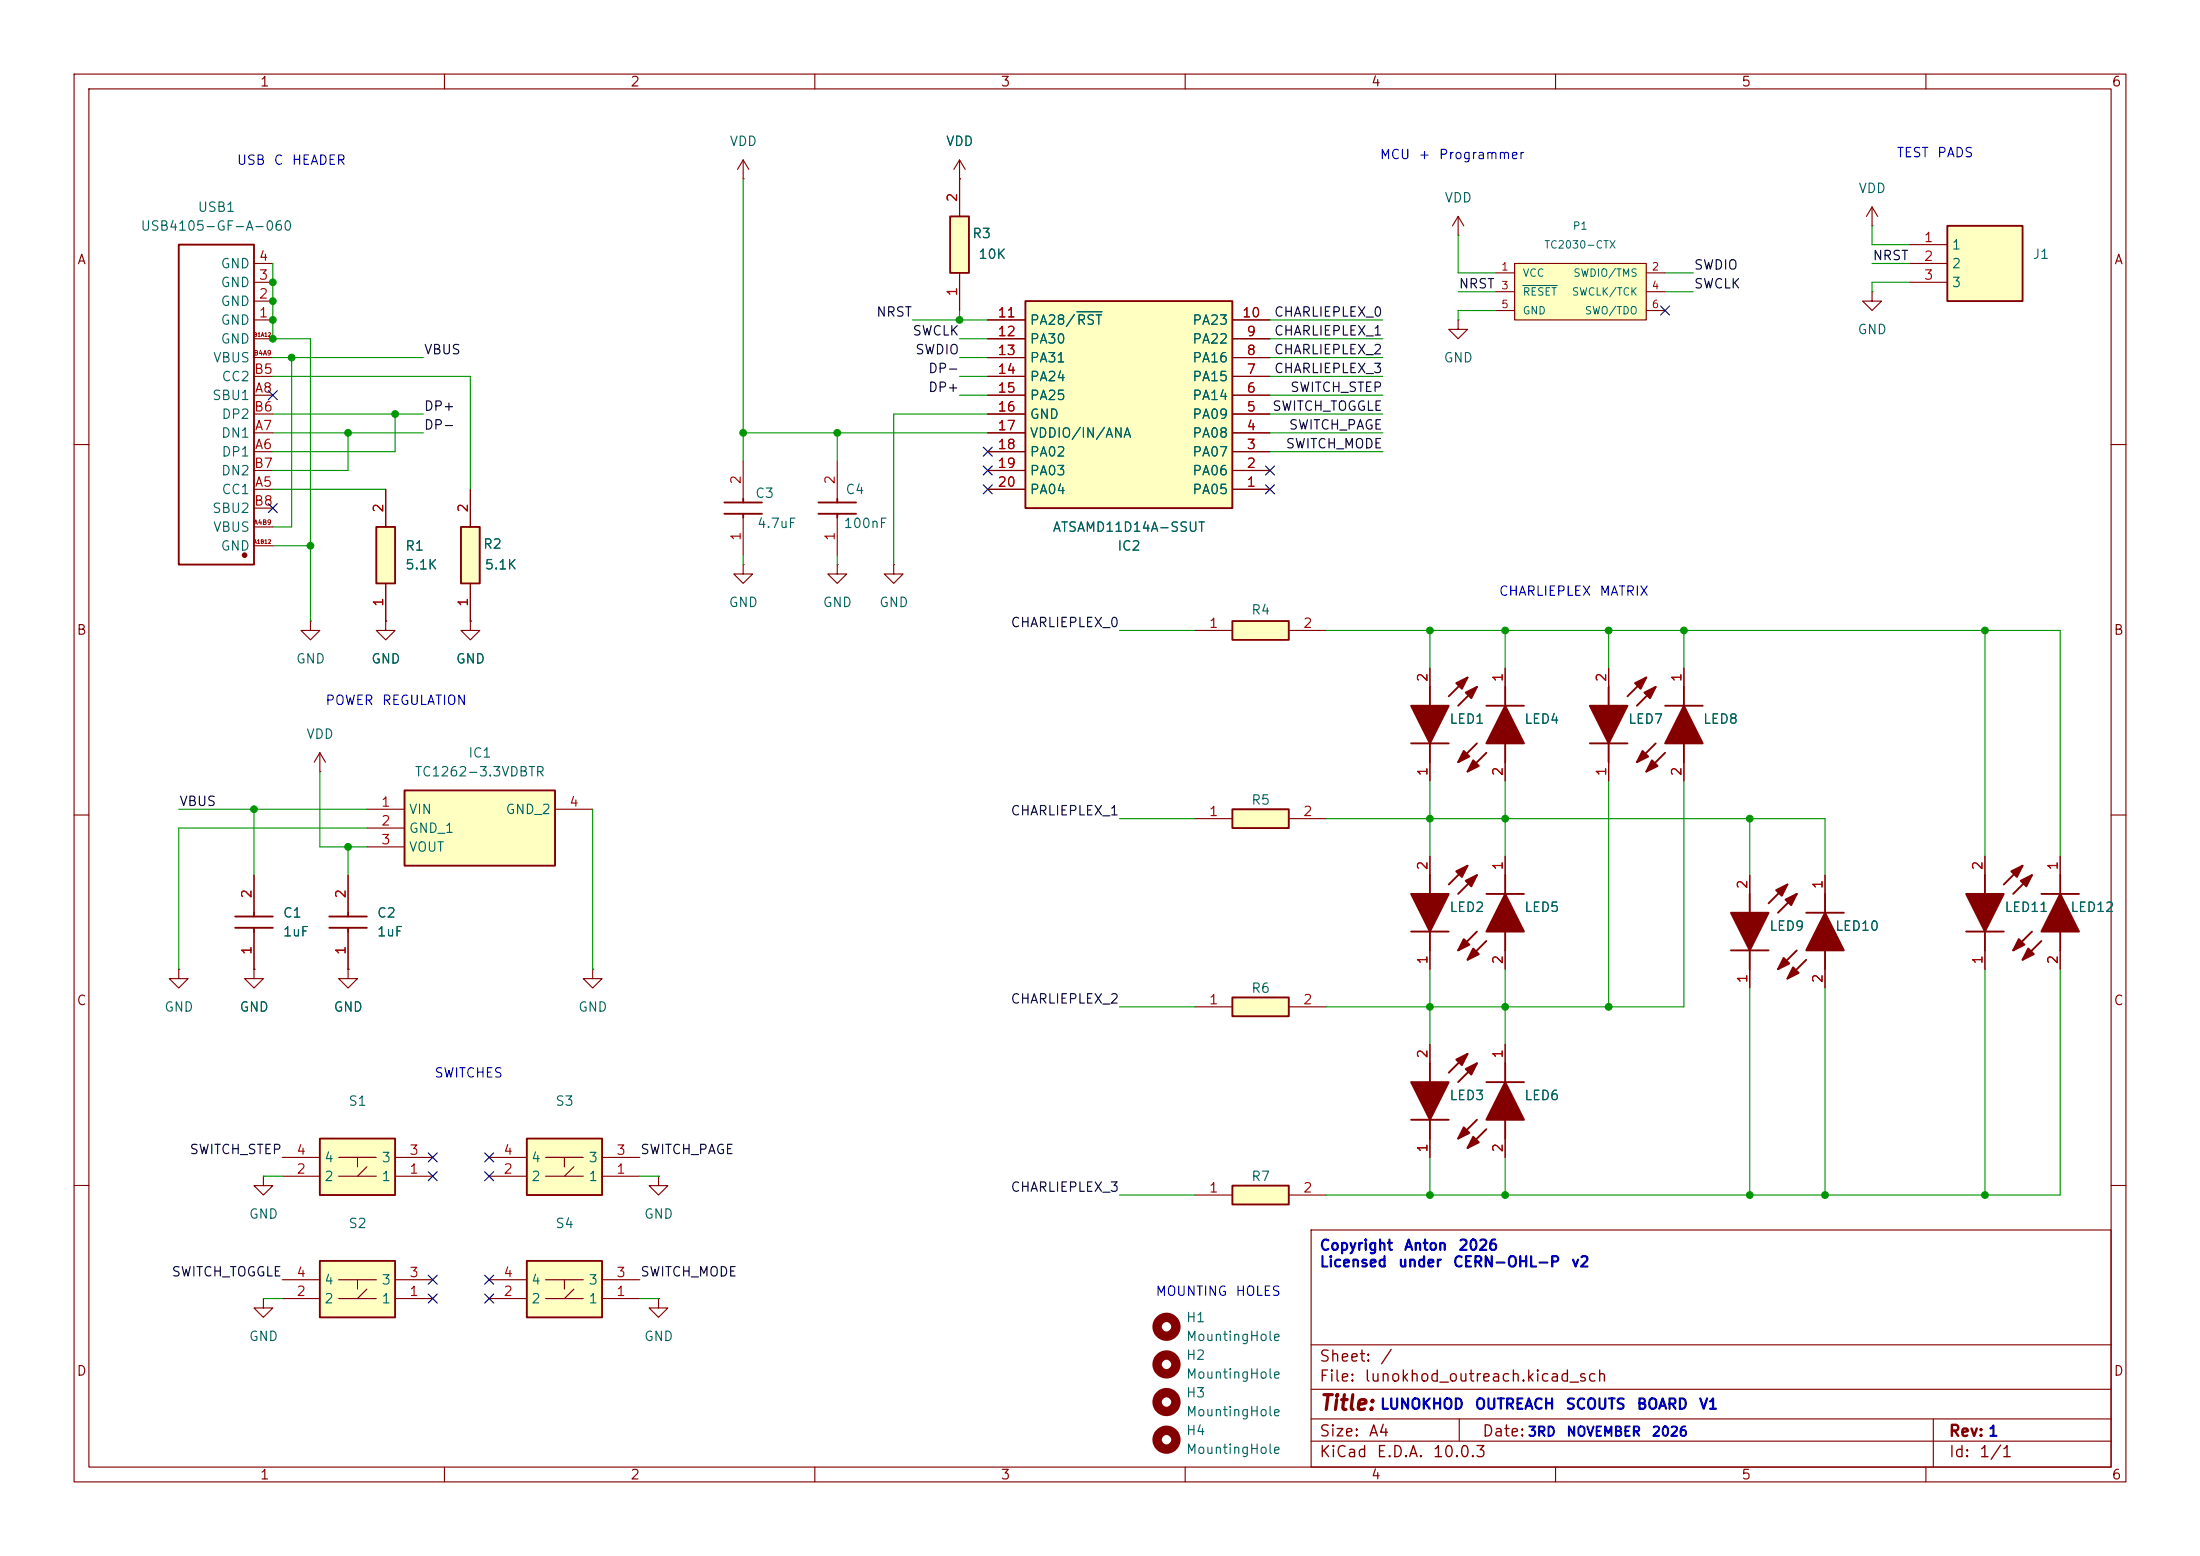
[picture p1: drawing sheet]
<svg xmlns="http://www.w3.org/2000/svg" width="297mm" height="210mm" viewBox="0 0 297 210" stroke-linecap="round" stroke-linejoin="round" font-family="sans-serif">
<g fill="none" stroke="#840000" stroke-width=".15">
<path d="M10 10h277v190h-277zM12 12h273v186h-273zM60 10v2M110 10v2M160 10v2M210 10v2M260 10v2M10 60h2M285 60h2M10 110h2M268 115.6v2.5M278.1 115.6v2.5"/>
<path d="M285 110h2M268 128.3v2.5M278.1 128.3v2.5M35.6 158.8v1.2h1.2l-1.2 1.3-1.3-1.3h1.3M35.6 158.8h.1M10 160h2M35.6 175.3v1.2h1.2l-1.2 1.3-1.3-1.3h1.3M35.6 175.3h.1M177 166h108v32h-108zM285 160h2M60 198v2M110 198v2"/>
<path d="M160 198v2M177 194.5h108M177 191.5h108M177 187.5h108M177 181.5h108M197 191.5v3M210 198v2M260 198v2M261 191.5v6.5"/>
</g>
<g fill="#840000" stroke="#840000" stroke-width=".25">
<path d="M273.8 128l.8 .8-1.6 .7z"/>
<path d="M272.5 126.7l.8 .8-1.5 .8z"/>
<path d="M278.1 120.7l2.6 5h-5.1z"/>
<path d="M271.5 117.6l1.5-.8-.7 1.6z"/>
<path d="M272.8 118.9l1.5-.8-.7 1.5z"/>
<path d="M265.4 120.7h5.1l-2.5 5z"/>
</g>
<path d="M268 118.1v2.6M273 116.8l-2.5 2.6M274.3 118.1l-2.5 2.6M278.1 118.1v2.6M265.4 125.7h5.1M268 125.7v2.6M274.3 125.7l-2.5 2.6M275.6 127l-2.6 2.5M275.6 120.7h5.1M278.1 125.7v2.6" fill="none" stroke="#840000" stroke-width=".25"/>
<path d="M262.9 30.5h10.1v10.1h-10.1z" fill="#ffffc2"/>
<path d="M262.9 30.5h10.1v10.1h-10.1z" fill="none" stroke="#840000" stroke-width=".25"/>
<path d="M252.7 30.5h.1M252.7 27.9l-.7 1.3M252.7 27.9l.8 1.3M252.7 27.9v2.6M257.8 33h5.1M257.8 35.6h5.1M257.8 38.1h5.1" fill="none" stroke="#840000" stroke-width=".15"/>
<path d="M43.2 153.7h10.1v7.6h-10.1z" fill="#ffffc2"/>
<g fill="none" stroke="#840000" stroke-width=".15">
<path d="M34.3 38.1h2.5M34.3 35.6h2.5M252.7 39.4v1.2h1.3l-1.3 1.3-1.2-1.3h1.2M252.7 39.4h.1M34.3 43.2h2.5M34.3 40.6h2.5M34.3 58.4h2.5M34.3 53.3h2.5M34.3 45.7h2.5M34.3 48.3h2.5M34.3 50.8h2.5M34.3 55.9h2.5"/>
<path d="M34.3 73.7h2.5M34.3 71.1h2.5M34.3 66h2.5M34.3 61h2.5M34.3 63.5h2.5M34.3 68.6h2.5M34.3 118.1v5.1M47 118.1v5.1M236.2 118.1v2.6M24.1 130.8v1.3h1.3l-1.3 1.3-1.2-1.3h1.2M24.1 130.8h.1M34.3 125.7v5.1"/>
<path d="M47 125.7v5.1M236.2 130.8v2.6M38.1 156.2h5.1M38.1 158.8h5.1M45.7 156.2h5.1M45.7 158.8h5.1M48.3 156.2v1.3M49.5 157.5l-1.2 1.3M53.3 156.2h5.1M53.3 158.8h5.1M193 141v2.5M193 153.7v2.5"/>
<path d="M203.2 141v2.5M203.2 153.7v2.5"/>
</g>
<g fill="none" stroke="#840000" stroke-width=".25">
<path d="M24.1 33h10.2v43.2h-10.2zM241.3 119.4l-2.5 2.5M31.7 125.2h5.1M31.7 123.7h5.1M34.3 123.2v.5M34.3 125.2v.5M44.4 125.2h5.1M44.4 123.7h5.1M47 123.2v.5M47 125.2v.5M233.7 128.3h5.1M236.2 120.7v2.5"/>
<path d="M236.2 128.3v2.5M242.6 120.7l-2.6 2.5M43.2 153.7h10.1v7.6h-10.1zM190.5 151.1h5.1M193 143.5v2.6M193 151.1v2.6M198.1 142.2l-2.5 2.6M199.4 151.1l-2.6 2.6M199.4 143.5l-2.6 2.6M200.7 152.4l-2.6 2.5M200.7 146.1h5M203.2 143.5v2.6"/>
<path d="M203.2 151.1v2.6"/>
</g>
<g fill="#840000" stroke="#840000" stroke-width=".25">
<path d="M239.8 120.1l1.5-.7-.8 1.5z"/>
<path d="M241 121.4l1.6-.7-.8 1.5z"/>
<path d="M233.7 123.2h5.1l-2.6 5.1z"/>
<path d="M198.9 153.4l.7 .8-1.5 .7z"/>
<path d="M197.6 152.1l.8 .8-1.6 .8z"/>
<path d="M203.2 146.1l2.5 5h-5z"/>
<path d="M196.6 143l1.5-.8-.7 1.6z"/>
<path d="M197.9 144.3l1.5-.8-.8 1.5z"/>
<path d="M190.5 146.1h5.1l-2.6 5z"/>
<circle cx="33" cy="74.9" r=".25"/>
</g>
<g fill="none" stroke="#840000" stroke-width="1.3">
<circle cx="157.5" cy="189.2" r="1.27"/>
<circle cx="157.5" cy="194.3" r="1.27"/>
</g>
<path d="M204.5 35.6h17.7v7.6h-17.7z" fill="#ffffc2"/>
<path d="M201.9 36.8h2.6M201.9 39.4h2.6M204.5 35.6h17.7v7.6h-17.7zM222.2 36.8h2.6M222.2 39.4h2.6M201.9 41.9h2.6M222.2 41.9h2.6" fill="none" stroke="#840000" stroke-width=".15"/>
<path d="M205.6 38.5h4.6" fill="none" stroke="#006464" stroke-width=".15"/>
<path d="M166.4 134.6h7.6v2.6h-7.6z" fill="#ffffc2"/>
<path d="M193 92.7v2.6M198.1 91.4l-2.5 2.6M199.4 92.7l-2.6 2.6M200.7 95.3h5M203.2 92.7v2.6M190.5 100.3h5.1M193 100.3v2.6M199.4 100.3l-2.6 2.6M200.7 101.6l-2.6 2.5M203.2 100.3v2.6M166.4 134.6h7.6v2.6h-7.6z" fill="none" stroke="#840000" stroke-width=".25"/>
<g fill="none" stroke="#840000" stroke-width=".15">
<path d="M193 90.2v2.5M203.2 90.2v2.5M43.2 104.1h.1M43.2 101.6l-.8 1.3M43.2 101.6l.7 1.3M43.2 101.6v2.5M193 102.9v2.5M203.2 102.9v2.5M34.3 130.8v1.3h1.3l-1.3 1.3-1.3-1.3h1.3M34.3 130.8h.1M47 130.8v1.3h1.3l-1.3 1.3-1.3-1.3h1.3M47 130.8h.1"/>
<path d="M161.3 135.9h5.1M174 135.9h5.1"/>
</g>
<g fill="none" stroke="#840000" stroke-width="1.3">
<circle cx="157.5" cy="179.1" r="1.27"/>
<circle cx="157.5" cy="184.1" r="1.27"/>
</g>
<g fill="#840000" stroke="#840000" stroke-width=".25">
<path d="M198.9 102.6l.7 .8-1.5 .7z"/>
<path d="M197.6 101.3l.8 .8-1.6 .8z"/>
<path d="M203.2 95.3l2.5 5h-5z"/>
<path d="M196.6 92.2l1.5-.8-.7 1.6z"/>
<path d="M197.9 93.5l1.5-.8-.8 1.5z"/>
<path d="M190.5 95.3h5.1l-2.6 5z"/>
</g>
<path d="M166.4 160h7.6v2.6h-7.6z" fill="#ffffc2"/>
<path d="M203.2 118.1v2.6M199.4 125.7l-2.6 2.6M200.7 127l-2.6 2.5M200.7 120.7h5M203.2 125.7v2.6M166.4 160h7.6v2.6h-7.6z" fill="none" stroke="#840000" stroke-width=".25"/>
<path d="M100.3 24.1h.1M100.3 21.6l-.7 1.3M100.3 21.6l.8 1.3M100.3 21.6v2.5M52.1 83.8v1.3h1.2l-1.2 1.3-1.3-1.3h1.3M52.1 83.8h.1M203.2 115.6v2.5M203.2 128.3v2.5M161.3 161.3h5.1M174 161.3h5.1" fill="none" stroke="#840000" stroke-width=".15"/>
<g fill="#840000" stroke="#840000" stroke-width=".25">
<path d="M198.9 128l.7 .8-1.5 .7z"/>
<path d="M197.6 126.7l.8 .8-1.6 .8z"/>
<path d="M203.2 120.7l2.5 5h-5z"/>
</g>
<path d="M62.2 71.1h2.6v7.6h-2.6z" fill="#ffffc2"/>
<path d="M62.2 71.1h2.6v7.6h-2.6z" fill="none" stroke="#840000" stroke-width=".25"/>
<path d="M63.5 66v5.1M63.5 78.7v5.1M41.9 83.8v1.3h1.3l-1.3 1.3-1.3-1.3h1.3M41.9 83.8h.1M63.5 83.8v1.3h1.3l-1.3 1.3-1.3-1.3h1.3M63.5 83.8h.1" fill="none" stroke="#840000" stroke-width=".15"/>
<path d="M50.8 71.1h2.5v7.6h-2.5z" fill="#ffffc2"/>
<path d="M50.8 71.1h2.5v7.6h-2.5zM193 118.1v2.6M198.1 116.8l-2.5 2.6M199.4 118.1l-2.6 2.6M190.5 125.7h5.1M193 125.7v2.6" fill="none" stroke="#840000" stroke-width=".25"/>
<path d="M52.1 66v5.1M52.1 78.7v5.1M193 115.6v2.5M193 128.3v2.5" fill="none" stroke="#840000" stroke-width=".15"/>
<g fill="#840000" stroke="#840000" stroke-width=".25">
<path d="M196.6 117.6l1.5-.8-.7 1.6z"/>
<path d="M197.9 118.9l1.5-.8-.8 1.5z"/>
<path d="M190.5 120.7h5.1l-2.6 5z"/>
</g>
<path d="M166.4 109.2h7.6v2.6h-7.6z" fill="#ffffc2"/>
<path d="M166.4 109.2h7.6v2.6h-7.6z" fill="none" stroke="#840000" stroke-width=".25"/>
<path d="M161.3 110.5h5.1M174 110.5h5.1" fill="none" stroke="#840000" stroke-width=".15"/>
<path d="M71.1 153.7h10.2v7.6h-10.2z" fill="#ffffc2"/>
<path d="M66 156.2h5.1M66 158.8h5.1M73.7 156.2h5M73.7 158.8h5M76.2 156.2v1.3M77.5 157.5l-1.3 1.3M81.3 156.2h5.1M81.3 158.8h5.1" fill="none" stroke="#840000" stroke-width=".15"/>
<path d="M71.1 153.7h10.2v7.6h-10.2z" fill="none" stroke="#840000" stroke-width=".25"/>
<path d="M54.6 106.7h20.3v10.1h-20.3z" fill="#ffffc2"/>
<path d="M217.2 92.7v2.6M222.2 91.4l-2.5 2.6M223.5 92.7l-2.5 2.6M224.8 95.3h5.1M227.3 92.7v2.6M54.6 106.7h20.3v10.1h-20.3zM214.6 100.3h5.1M217.2 100.3v2.6M223.5 100.3l-2.5 2.6M224.8 101.6l-2.6 2.5M227.3 100.3v2.6" fill="none" stroke="#840000" stroke-width=".25"/>
<path d="M217.2 90.2v2.5M227.3 90.2v2.5M49.5 109.2h5.1M49.5 111.8h5.1M49.5 114.3h5.1M74.9 109.2h5.1M217.2 102.9v2.5M227.3 102.9v2.5M80 130.8v1.3h1.3l-1.3 1.3-1.3-1.3h1.3M80 130.8h.1M88.9 158.8v1.2h1.3l-1.3 1.3-1.3-1.3h1.3M88.9 158.8h.1" fill="none" stroke="#840000" stroke-width=".15"/>
<g fill="#840000" stroke="#840000" stroke-width=".25">
<path d="M223 102.6l.8 .8-1.6 .7z"/>
<path d="M221.7 101.3l.8 .8-1.5 .8z"/>
<path d="M227.3 95.3l2.6 5h-5.1z"/>
<path d="M220.7 92.2l1.5-.8-.7 1.6z"/>
<path d="M222 93.5l1.5-.8-.7 1.5z"/>
<path d="M214.6 95.3h5.1l-2.5 5z"/>
</g>
<path d="M166.4 83.8h7.6v2.6h-7.6z" fill="#ffffc2"/>
<path d="M166.4 83.8h7.6v2.6h-7.6zM242.6 128.3l-2.6 2.5M243.8 129.5l-2.5 2.6M243.8 123.2h5.1M246.4 120.7v2.5M246.4 128.3v2.5" fill="none" stroke="#840000" stroke-width=".25"/>
<path d="M161.3 85.1h5.1M174 85.1h5.1M246.4 118.1v2.6M246.4 130.8v2.6" fill="none" stroke="#840000" stroke-width=".15"/>
<g fill="#840000" stroke="#840000" stroke-width=".25">
<path d="M242.1 130.6l.7 .7-1.5 .8z"/>
<path d="M240.8 129.3l.8 .7-1.6 .8z"/>
<path d="M246.4 123.2l2.5 5.1h-5.1z"/>
</g>
<path d="M138.4 40.6h28v28h-28z" fill="#ffffc2"/>
<path d="M138.4 40.6h28v28h-28zM97.8 69.3h5.1M97.8 67.8h5.1M100.3 67.3v.5M100.3 69.3v.6M110.5 69.3h5.1M110.5 67.8h5.1M113 67.3v.5M113 69.3v.6" fill="none" stroke="#840000" stroke-width=".25"/>
<g fill="none" stroke="#840000" stroke-width=".15">
<path d="M129.5 24.1h.1M129.5 21.6l-.7 1.3M129.5 21.6l.8 1.3M129.5 21.6v2.5M133.3 58.4h5.1M133.3 55.9h5.1M133.3 53.3h5.1M133.3 50.8h5.1M133.3 48.3h5.1M133.3 45.7h5.1M133.3 43.2h5.1M166.4 58.4h5"/>
<path d="M166.4 55.9h5M166.4 53.3h5M166.4 50.8h5M166.4 48.3h5M166.4 45.7h5M166.4 43.2h5M100.3 76.2v1.3h1.3l-1.3 1.2-1.2-1.2h1.2M100.3 76.2h.1M100.3 62.2v5.1M100.3 69.9v5M113 76.2v1.3h1.3l-1.3 1.2-1.2-1.2h1.2M113 76.2h.1"/>
<path d="M113 62.2v5.1M113 69.9v5M120.6 76.2v1.3h1.3l-1.3 1.2-1.2-1.2h1.2M120.6 76.2h.1M133.3 66h5.1M133.3 63.5h5.1M133.3 61h5.1M166.4 66h5M166.4 63.5h5M166.4 61h5"/>
</g>
<path d="M145.4 42.1h3.4" fill="none" stroke="#006464" stroke-width=".15"/>
<path d="M128.3 29.2h2.5v7.6h-2.5z" fill="#ffffc2"/>
<path d="M128.3 29.2h2.5v7.6h-2.5z" fill="none" stroke="#840000" stroke-width=".25"/>
<path d="M129.5 24.1v5.1M129.5 36.8v5.1M196.8 31.8h.1M196.8 29.2l-.7 1.3M196.8 29.2l.8 1.3M196.8 29.2v2.6M196.8 43.2v1.3h1.3l-1.3 1.2-1.2-1.2h1.2M196.8 43.2h.1M88.9 175.3v1.2h1.3l-1.3 1.3-1.3-1.3h1.3M88.9 175.3h.1" fill="none" stroke="#840000" stroke-width=".15"/>
<path d="M71.1 170.2h10.2v7.6h-10.2z" fill="#ffffc2"/>
<path d="M66 172.7h5.1M66 175.3h5.1M73.7 172.7h5M73.7 175.3h5M76.2 172.7v1.3M77.5 174l-1.3 1.3M81.3 172.7h5.1M81.3 175.3h5.1" fill="none" stroke="#840000" stroke-width=".15"/>
<path d="M71.1 170.2h10.2v7.6h-10.2z" fill="none" stroke="#840000" stroke-width=".25"/>
<path d="M43.2 170.2h10.1v7.6h-10.1z" fill="#ffffc2"/>
<g fill="none" stroke="#840000" stroke-width=".15">
<path d="M129.5 24.1h.1M129.5 24.1v5.1M129.5 36.8v5.1M133.3 58.4h5.1M133.3 55.9h5.1M133.3 53.3h5.1M133.3 50.8h5.1M133.3 48.3h5.1M133.3 45.7h5.1M133.3 43.2h5.1M166.4 58.4h5M166.4 55.9h5"/>
<path d="M166.4 53.3h5M166.4 50.8h5M166.4 48.3h5M166.4 45.7h5M166.4 43.2h5M52.1 66v5.1M52.1 78.7v5.1M63.5 66v5.1M63.5 78.7v5.1M133.3 66h5.1M133.3 63.5h5.1M133.3 61h5.1"/>
<path d="M166.4 66h5M166.4 63.5h5M166.4 61h5M52.1 83.8h.1M63.5 83.8h.1M193 90.2v2.5M203.2 90.2v2.5M217.2 90.2v2.5M227.3 90.2v2.5M34.3 118.1v5.1M47 118.1v5.1M193 102.9v2.5"/>
<path d="M193 115.6v2.5M203.2 102.9v2.5M203.2 115.6v2.5M217.2 102.9v2.5M227.3 102.9v2.5M236.2 118.1v2.6M246.4 118.1v2.6M268 115.6v2.5M278.1 115.6v2.5M34.3 130.8h.1M34.3 125.7v5.1M47 130.8h.1"/>
<path d="M47 125.7v5.1M193 128.3v2.5M203.2 128.3v2.5M236.2 130.8v2.6M246.4 130.8v2.6M268 128.3v2.5M278.1 128.3v2.5M193 141v2.5M193 153.7v2.5M203.2 141v2.5M203.2 153.7v2.5M38.1 172.7h5.1"/>
<path d="M38.1 175.3h5.1M45.7 172.7h5.1M45.7 175.3h5.1M48.3 172.7v1.3M49.5 174l-1.2 1.3M53.3 172.7h5.1M53.3 175.3h5.1"/>
</g>
<path d="M43.2 170.2h10.1v7.6h-10.1z" fill="none" stroke="#840000" stroke-width=".25"/>
<g fill="none" stroke="#009600" stroke-width=".15">
<path d="M36.8 35.6v10.1h5.1v38.1M100.3 24.1v38.1M196.8 39.4h5.1M196.8 31.8v5h5.1M224.8 39.4h3.8M224.8 36.8h3.8M252.7 35.6h5.1M252.7 30.5v2.5h5.1M257.8 38.1h-5.1v1.3M36.8 55.9h20.3M36.8 58.4h20.3M36.8 48.3h20.3"/>
<path d="M36.8 50.8h26.7v15.2M39.4 48.3v22.8h-2.6M47 58.4v5.1h-10.2M53.3 55.9v5.1h-16.5M100.3 58.4h33M113 58.4v3.8M123.2 43.2h10.1M129.5 53.3h3.8M129.5 41.9v1.3M129.5 45.7h3.8M129.5 48.3h3.8M129.5 50.8h3.8"/>
<path d="M133.3 55.9h-12.7v20.3M171.4 53.3h15.3M171.4 55.9h15.3M171.4 58.4h15.3M171.4 43.2h15.3M171.4 45.7h15.3M171.4 48.3h15.3M171.4 50.8h15.3M201.9 41.9h-5.1v1.3M36.8 66h15.3M36.8 73.7h5.1M100.3 74.9v1.3"/>
<path d="M113 74.9v1.3M171.4 61h15.3M151.1 85.1h10.2M179.1 85.1h99v30.5M193 85.1v5.1M203.2 85.1v5.1M217.2 85.1v5.1M227.3 85.1v5.1M268 85.1v30.5M24.1 109.2h25.4M34.3 109.2v8.9M43.2 104.1v10.2h6.3"/>
<path d="M47 114.3v3.8M49.5 111.8h-25.4v19M80 109.2v21.6M151.1 110.5h10.2M179.1 110.5h67.3v7.6M193 105.4v10.2M203.2 105.4v10.2M217.2 105.4v30.5M227.3 105.4v30.5h-48.2M236.2 110.5v7.6M151.1 135.9h10.2M193 130.8v10.2"/>
<path d="M203.2 130.8v10.2M236.2 133.4v27.9M246.4 133.4v27.9M268 130.8v30.5M278.1 130.8v30.5h-99M35.6 158.8h2.5M86.4 158.8h2.5M193 156.2v5.1M203.2 156.2v5.1M35.6 175.3h2.5M86.4 175.3h2.5M151.1 161.3h10.2"/>
</g>
<g fill="none" stroke="#000084" stroke-width=".15">
<path d="M36.2 52.7l1.2 1.2M37.4 52.7l-1.2 1.2M224.2 41.3l1.2 1.2M225.4 41.3l-1.2 1.2M36.2 68l1.2 1.2M37.4 68l-1.2 1.2M132.7 65.4l1.3 1.2M132.7 60.4l1.3 1.2M132.7 62.9l1.3 1.2M134 65.4l-1.3 1.2M134 60.4l-1.3 1.2M134 62.9l-1.3 1.2"/>
<path d="M170.8 65.4l1.3 1.2M170.8 62.9l1.3 1.2M172.1 65.4l-1.3 1.2M172.1 62.9l-1.3 1.2M57.8 158.1l1.2 1.3M57.8 155.6l1.2 1.2M59 158.1l-1.2 1.3M59 155.6l-1.2 1.2M65.4 155.6l1.2 1.2M65.4 158.1l1.2 1.3M66.6 155.6l-1.2 1.2M66.6 158.1l-1.2 1.3"/>
<path d="M57.8 174.7l1.2 1.2M57.8 172.1l1.2 1.2M59 174.7l-1.2 1.2M59 172.1l-1.2 1.2M65.4 172.1l1.2 1.2M65.4 174.7l1.2 1.2M66.6 172.1l-1.2 1.2M66.6 174.7l-1.2 1.2"/>
</g>
<path d="M145.4 42.1h3.4" fill="none" stroke="#006464" stroke-width=".15"/>
<g fill="#009600" stroke="#009600" stroke-width=".14">
<circle cx="227.3" cy="85.1" r=".46"/>
<circle cx="217.2" cy="85.1" r=".46"/>
<circle cx="268" cy="85.1" r=".46"/>
<circle cx="203.2" cy="85.1" r=".46"/>
<circle cx="36.8" cy="40.6" r=".46"/>
<circle cx="36.8" cy="38.1" r=".46"/>
<circle cx="36.8" cy="45.7" r=".46"/>
<circle cx="36.8" cy="43.2" r=".46"/>
<circle cx="39.4" cy="48.3" r=".46"/>
<circle cx="268" cy="161.3" r=".46"/>
<circle cx="217.2" cy="135.9" r=".46"/>
<circle cx="236.2" cy="110.5" r=".46"/>
<circle cx="236.2" cy="161.3" r=".46"/>
<circle cx="246.4" cy="161.3" r=".46"/>
<circle cx="53.3" cy="55.9" r=".46"/>
<circle cx="47" cy="58.4" r=".46"/>
<circle cx="100.3" cy="58.4" r=".46"/>
<circle cx="41.9" cy="73.7" r=".46"/>
<circle cx="47" cy="114.3" r=".46"/>
<circle cx="203.2" cy="161.3" r=".46"/>
<circle cx="193" cy="161.3" r=".46"/>
<circle cx="193" cy="110.5" r=".46"/>
<circle cx="203.2" cy="135.9" r=".46"/>
<circle cx="203.2" cy="110.5" r=".46"/>
<circle cx="193" cy="135.9" r=".46"/>
<circle cx="113" cy="58.4" r=".46"/>
<circle cx="129.5" cy="43.2" r=".46"/>
<circle cx="193" cy="85.1" r=".46"/>
<circle cx="34.3" cy="109.2" r=".46"/>
</g>
<text font-size="2" fill="#840000" x="178" y="190.8">Title:</text>
<g font-size="1.5" fill="#840000">
<text x="178" y="184.2">Sheet:</text>
<text x="186.2" y="184.2">/</text>
<text x="178" y="186.9">File:</text>
<text x="184.1" y="186.9">lunokhod_outreach.kicad_sch</text>
<text x="178" y="197.1">KiCad</text>
<text x="178" y="194.3">Size:</text>
<text x="184.7" y="194.3">A4</text>
<text x="185.7" y="197.1">E.D.A.</text>
<text x="193.3" y="197.1">10.0.3</text>
<text x="200" y="194.3">Date:</text>
<text x="263" y="194.3">Rev: 1</text>
<text x="263" y="197.1">Id:</text>
<text x="267.1" y="197.1">1/1</text>
</g>
<g font-size="1.4" fill="#0000c2">
<text x="178.1" y="169.1">Copyright</text>
<text x="178.1" y="171.4">Licensed</text>
<text x="188.6" y="171.4">under</text>
<text x="189.4" y="169.1">Anton</text>
<text x="196" y="171.4">CERN-OHL-P</text>
<text x="196.8" y="169.1">2026</text>
<text x="212" y="171.4">v2</text>
<text x="186.2" y="190.6">LUNOKHOD</text>
<text x="199" y="190.6">OUTREACH</text>
<text x="211.3" y="190.6">SCOUTS</text>
<text x="220.9" y="190.6">BOARD</text>
<text x="229.3" y="190.6">V1</text>
</g>
<g font-size="1.3" fill="#840000">
<text x="35" y="12">1</text>
<text x="85" y="12">2</text>
<text x="135" y="12">3</text>
<text x="185" y="12">4</text>
<text x="235" y="12">5</text>
<text x="285" y="12">6</text>
<text x="10.3" y="36">A</text>
<text x="285.3" y="36">A</text>
<text x="10.3" y="86">B</text>
<text x="285.3" y="86">B</text>
<text x="10.3" y="136">C</text>
<text x="285.3" y="136">C</text>
<text x="10.3" y="186">D</text>
<text x="285.3" y="186">D</text>
<text x="35" y="200">1</text>
<text x="85" y="200">2</text>
<text x="135" y="200">3</text>
<text x="185" y="200">4</text>
<text x="235" y="200">5</text>
<text x="285" y="200">6</text>
</g>
<g font-size="1.3" fill="#0000c2">
<text x="31.9" y="22.6">USB</text>
<text x="36.9" y="22.6">C</text>
<text x="39.3" y="22.6">HEADER</text>
<text x="186.2" y="21.8">MCU</text>
<text x="191.4" y="21.8">+</text>
<text x="194.1" y="21.8">Programmer</text>
<text x="256" y="21.5">TEST</text>
<text x="261.4" y="21.5">PADS</text>
<text x="202.3" y="80.7">CHARLIEPLEX</text>
<text x="215.8" y="80.7">MATRIX</text>
<text x="43.8" y="95.5">POWER</text>
<text x="51.5" y="95.5">REGULATION</text>
<text x="58.5" y="145.8">SWITCHES</text>
<text x="155.9" y="175.2">MOUNTING</text>
<text x="166.7" y="175.2">HOLES</text>
<text x="206.1" y="194.2">3RD</text>
<text x="211.4" y="194.2">NOVEMBER</text>
<text x="222.9" y="194.2">2026</text>
</g>
<g font-size="1.3" fill="#006464">
<text x="98.4" y="20">VDD</text>
<text x="127.6" y="20">VDD</text>
<text x="26.6" y="28.9">USB1</text>
<text x="194.9" y="27.6">VDD</text>
<text x="250.8" y="26.4">VDD</text>
<text x="18.9" y="31.5">USB4105-GF-A-060</text>
<text x="131.2" y="32.5">R3</text>
<text x="132" y="35.3">10K</text>
<text x="263.4" y="34">1</text>
<text x="274.3" y="35.3">J1</text>
<text x="29.7" y="41.6">GND</text>
<text x="29.7" y="39.1">GND</text>
<text x="29.7" y="36.5">GND</text>
<text x="263.4" y="36.5">2</text>
<text x="263.4" y="39.1">3</text>
<text x="29.7" y="44.2">GND</text>
<text x="29.7" y="46.7">GND</text>
<text x="138.9" y="44.2">PA28/RST</text>
<text x="138.9" y="46.7">PA30</text>
<text x="160.9" y="46.7">PA22</text>
<text x="160.9" y="44.2">PA23</text>
<text x="250.7" y="45.4">GND</text>
<text x="28.7" y="49.2">VBUS</text>
<text x="29.8" y="51.8">CC2</text>
<text x="138.9" y="49.2">PA31</text>
<text x="138.9" y="51.8">PA24</text>
<text x="160.9" y="51.8">PA15</text>
<text x="160.9" y="49.2">PA16</text>
<text x="194.8" y="49.2">GND</text>
<text x="28.6" y="54.3">SBU1</text>
<text x="29.8" y="59.4">DN1</text>
<text x="29.8" y="56.9">DP2</text>
<text x="138.9" y="54.3">PA25</text>
<text x="138.9" y="56.9">GND</text>
<text x="138.9" y="59.4">VDDIO/IN/ANA</text>
<text x="160.9" y="59.4">PA08</text>
<text x="160.9" y="56.9">PA09</text>
<text x="160.9" y="54.3">PA14</text>
<text x="29.8" y="64.5">DN2</text>
<text x="29.8" y="61.9">DP1</text>
<text x="138.9" y="61.9">PA02</text>
<text x="138.9" y="64.5">PA03</text>
<text x="160.9" y="64.5">PA06</text>
<text x="160.9" y="61.9">PA07</text>
<text x="28.6" y="69.6">SBU2</text>
<text x="29.8" y="67">CC1</text>
<text x="101.9" y="67.5">C3</text>
<text x="102.1" y="71.6">4.7uF</text>
<text x="113.8" y="71.6">100nF</text>
<text x="114.1" y="67">C4</text>
<text x="138.9" y="67">PA04</text>
<text x="160.9" y="67">PA05</text>
<text x="28.7" y="72.1">VBUS</text>
<text x="29.7" y="74.6">GND</text>
<text x="54.6" y="74.6">R1</text>
<text x="54.6" y="77.2">5.1K</text>
<text x="65.1" y="74.4">R2</text>
<text x="65.3" y="77.2">5.1K</text>
<text x="142" y="72.1">ATSAMD11D14A-SSUT</text>
<text x="150.8" y="74.6">IC2</text>
<text x="98.3" y="82.3">GND</text>
<text x="111" y="82.3">GND</text>
<text x="118.6" y="82.3">GND</text>
<text x="168.8" y="83.3">R4</text>
<text x="39.9" y="89.9">GND</text>
<text x="50" y="89.9">GND</text>
<text x="61.5" y="89.9">GND</text>
<text x="41.3" y="100">VDD</text>
<text x="195.6" y="98">LED1</text>
<text x="205.7" y="98">LED4</text>
<text x="219.7" y="98">LED7</text>
<text x="229.8" y="98">LED8</text>
<text x="55.9" y="105.1">TC1262-3.3VDBTR</text>
<text x="63.1" y="102.6">IC1</text>
<text x="55.1" y="110.2">VIN</text>
<text x="55.1" y="112.7">GND_1</text>
<text x="68.2" y="110.2">GND_2</text>
<text x="168.8" y="108.9">R5</text>
<text x="55.1" y="115.3">VOUT</text>
<text x="38.1" y="124.2">C1</text>
<text x="50.8" y="124.2">C2</text>
<text x="195.6" y="123.4">LED2</text>
<text x="205.7" y="123.4">LED5</text>
<text x="238.8" y="125.9">LED9</text>
<text x="247.7" y="125.9">LED10</text>
<text x="270.5" y="123.4">LED11</text>
<text x="279.4" y="123.4">LED12</text>
<text x="38.1" y="126.7">1uF</text>
<text x="50.8" y="126.7">1uF</text>
<text x="22.1" y="136.9">GND</text>
<text x="32.3" y="136.9">GND</text>
<text x="45" y="136.9">GND</text>
<text x="78" y="136.9">GND</text>
<text x="168.8" y="134.3">R6</text>
<text x="46.9" y="149.6">S1</text>
<text x="74.9" y="149.6">S3</text>
<text x="195.6" y="148.8">LED3</text>
<text x="205.7" y="148.8">LED6</text>
<text x="43.7" y="159.7">2</text>
<text x="43.7" y="157.2">4</text>
<text x="51.4" y="159.7">1</text>
<text x="51.4" y="157.2">3</text>
<text x="71.6" y="159.7">2</text>
<text x="71.6" y="157.2">4</text>
<text x="79.4" y="159.7">1</text>
<text x="79.4" y="157.2">3</text>
<text x="168.8" y="159.7">R7</text>
<text x="33.5" y="164.8">GND</text>
<text x="46.9" y="166.1">S2</text>
<text x="74.9" y="166.1">S4</text>
<text x="86.9" y="164.8">GND</text>
<text x="43.7" y="173.7">4</text>
<text x="51.4" y="173.7">3</text>
<text x="71.6" y="173.7">4</text>
<text x="79.4" y="173.7">3</text>
<text x="43.7" y="176.2">2</text>
<text x="51.4" y="176.2">1</text>
<text x="71.6" y="176.2">2</text>
<text x="79.4" y="176.2">1</text>
<text x="160" y="178.8">H1</text>
<text x="33.5" y="181.3">GND</text>
<text x="86.9" y="181.3">GND</text>
<text x="160" y="183.9">H2</text>
<text x="160" y="181.3">MountingHole</text>
<text x="160" y="188.9">H3</text>
<text x="160" y="191.5">MountingHole</text>
<text x="160" y="186.4">MountingHole</text>
<text x="160" y="194">H4</text>
<text x="160" y="196.6">MountingHole</text>
</g>
<g font-size="1.3" fill="#a90000">
<text x="129.5" y="27.4" transform="rotate(-90 129.5 27.4)">2</text>
<text x="34.9" y="35.5">4</text>
<text x="259.6" y="33">1</text>
<text x="259.6" y="35.5">2</text>
<text x="34.9" y="40.6">2</text>
<text x="34.9" y="38.1">3</text>
<text x="129.5" y="40.1" transform="rotate(-90 129.5 40.1)">1</text>
<text x="259.6" y="38.1">3</text>
<text x="34.9" y="43.2">1</text>
<text x="134.6" y="43.2">11</text>
<text x="134.6" y="45.7">12</text>
<text x="167.6" y="43.2">10</text>
<text x="168.2" y="45.7">9</text>
<text x="34.2" y="50.8">B5</text>
<text x="34.3" y="53.3">A8</text>
<text x="134.6" y="48.2">13</text>
<text x="134.6" y="50.8">14</text>
<text x="134.6" y="53.3">15</text>
<text x="168.2" y="53.3">6</text>
<text x="168.2" y="50.8">7</text>
<text x="168.2" y="48.2">8</text>
<text x="34.2" y="55.9">B6</text>
<text x="34.3" y="58.4">A7</text>
<text x="134.6" y="55.9">16</text>
<text x="134.6" y="58.4">17</text>
<text x="168.2" y="58.4">4</text>
<text x="168.2" y="55.9">5</text>
<text x="34.2" y="63.5">B7</text>
<text x="34.3" y="60.9">A6</text>
<text x="100.3" y="65.5" transform="rotate(-90 100.3 65.5)">2</text>
<text x="113" y="65.5" transform="rotate(-90 113 65.5)">2</text>
<text x="134.6" y="60.9">18</text>
<text x="134.6" y="63.5">19</text>
<text x="168.2" y="63.5">2</text>
<text x="168.2" y="60.9">3</text>
<text x="34.2" y="68.6">B8</text>
<text x="34.3" y="66">A5</text>
<text x="52" y="69.3" transform="rotate(-90 52 69.3)">2</text>
<text x="63.5" y="69.3" transform="rotate(-90 63.5 69.3)">2</text>
<text x="134.6" y="66">20</text>
<text x="168.2" y="66">1</text>
<text x="100.3" y="73.1" transform="rotate(-90 100.3 73.1)">1</text>
<text x="113" y="73.1" transform="rotate(-90 113 73.1)">1</text>
<text x="52" y="82" transform="rotate(-90 52 82)">1</text>
<text x="63.5" y="82" transform="rotate(-90 63.5 82)">1</text>
<text x="163.1" y="85.1">1</text>
<text x="175.8" y="85.1">2</text>
<text x="193" y="92.1" transform="rotate(-90 193 92.1)">2</text>
<text x="203.2" y="92.1" transform="rotate(-90 203.2 92.1)">1</text>
<text x="217.1" y="92.1" transform="rotate(-90 217.1 92.1)">2</text>
<text x="227.3" y="92.1" transform="rotate(-90 227.3 92.1)">1</text>
<text x="193" y="104.8" transform="rotate(-90 193 104.8)">1</text>
<text x="203.2" y="104.8" transform="rotate(-90 203.2 104.8)">2</text>
<text x="217.1" y="104.8" transform="rotate(-90 217.1 104.8)">1</text>
<text x="227.3" y="104.8" transform="rotate(-90 227.3 104.8)">2</text>
<text x="51.4" y="109.2">1</text>
<text x="51.4" y="111.7">2</text>
<text x="76.8" y="109.2">4</text>
<text x="163.1" y="110.5">1</text>
<text x="175.8" y="110.5">2</text>
<text x="51.4" y="114.3">3</text>
<text x="193" y="117.5" transform="rotate(-90 193 117.5)">2</text>
<text x="203.2" y="117.5" transform="rotate(-90 203.2 117.5)">1</text>
<text x="267.9" y="117.5" transform="rotate(-90 267.9 117.5)">2</text>
<text x="278.1" y="117.5" transform="rotate(-90 278.1 117.5)">1</text>
<text x="34.3" y="121.4" transform="rotate(-90 34.3 121.4)">2</text>
<text x="47" y="121.4" transform="rotate(-90 47 121.4)">2</text>
<text x="236.2" y="120.1" transform="rotate(-90 236.2 120.1)">2</text>
<text x="246.4" y="120.1" transform="rotate(-90 246.4 120.1)">1</text>
<text x="34.3" y="129" transform="rotate(-90 34.3 129)">1</text>
<text x="47" y="129" transform="rotate(-90 47 129)">1</text>
<text x="193" y="130.2" transform="rotate(-90 193 130.2)">1</text>
<text x="203.2" y="130.2" transform="rotate(-90 203.2 130.2)">2</text>
<text x="267.9" y="130.2" transform="rotate(-90 267.9 130.2)">1</text>
<text x="278.1" y="130.2" transform="rotate(-90 278.1 130.2)">2</text>
<text x="163.1" y="135.9">1</text>
<text x="175.8" y="135.9">2</text>
<text x="236.2" y="132.8" transform="rotate(-90 236.2 132.8)">1</text>
<text x="246.4" y="132.8" transform="rotate(-90 246.4 132.8)">2</text>
<text x="193" y="142.9" transform="rotate(-90 193 142.9)">2</text>
<text x="203.2" y="142.9" transform="rotate(-90 203.2 142.9)">1</text>
<text x="193" y="155.6" transform="rotate(-90 193 155.6)">1</text>
<text x="203.2" y="155.6" transform="rotate(-90 203.2 155.6)">2</text>
<text x="39.9" y="158.7">2</text>
<text x="39.9" y="156.2">4</text>
<text x="55.2" y="158.7">1</text>
<text x="55.2" y="156.2">3</text>
<text x="67.9" y="158.7">2</text>
<text x="67.9" y="156.2">4</text>
<text x="83.1" y="158.7">1</text>
<text x="83.1" y="156.2">3</text>
<text x="163.1" y="161.3">1</text>
<text x="175.8" y="161.3">2</text>
<text x="39.9" y="172.7">4</text>
<text x="55.2" y="172.7">3</text>
<text x="67.9" y="172.7">4</text>
<text x="83.1" y="172.7">3</text>
<text x="39.9" y="175.2">2</text>
<text x="55.2" y="175.2">1</text>
<text x="67.9" y="175.2">2</text>
<text x="83.1" y="175.2">1</text>
</g>
<g font-size="1.3" fill="#0f0f0f">
<text x="252.7" y="35.4">NRST</text>
<text x="196.8" y="39.2">NRST</text>
<text x="228.6" y="39.2">SWCLK</text>
<text x="228.6" y="36.7">SWDIO</text>
<text x="118.2" y="43.1">NRST</text>
<text x="123.1" y="45.6">SWCLK</text>
<text x="171.9" y="43.1">CHARLIEPLEX_0</text>
<text x="171.9" y="45.6">CHARLIEPLEX_1</text>
<text x="57.1" y="48.1">VBUS</text>
<text x="123.5" y="48.1">SWDIO</text>
<text x="125.2" y="53.2">DP+</text>
<text x="125.2" y="50.7">DP-</text>
<text x="171.9" y="48.1">CHARLIEPLEX_2</text>
<text x="171.9" y="50.7">CHARLIEPLEX_3</text>
<text x="174.1" y="53.2">SWITCH_STEP</text>
<text x="57.1" y="58.3">DP-</text>
<text x="57.1" y="55.8">DP+</text>
<text x="171.7" y="55.8">SWITCH_TOGGLE</text>
<text x="173.9" y="58.3">SWITCH_PAGE</text>
<text x="173.5" y="60.8">SWITCH_MODE</text>
<text x="136.4" y="85">CHARLIEPLEX_0</text>
<text x="24.1" y="109.1">VBUS</text>
<text x="136.4" y="110.4">CHARLIEPLEX_1</text>
<text x="136.4" y="135.8">CHARLIEPLEX_2</text>
<text x="25.5" y="156.1">SWITCH_STEP</text>
<text x="86.4" y="156.1">SWITCH_PAGE</text>
<text x="136.4" y="161.2">CHARLIEPLEX_3</text>
<text x="23.1" y="172.6">SWITCH_TOGGLE</text>
<text x="86.4" y="172.6">SWITCH_MODE</text>
</g>
<g font-size="1" fill="#006464">
<text x="208.4" y="33.8">TC2030-CTX</text>
<text x="212.2" y="31.3">P1</text>
<text x="205.5" y="37.6">VCC</text>
<text x="205.5" y="40.1">RESET</text>
<text x="212.1" y="40.1">SWCLK/TCK</text>
<text x="212.3" y="37.6">SWDIO/TMS</text>
<text x="205.5" y="42.7">GND</text>
<text x="213.9" y="42.7">SWO/TDO</text>
</g>
<g font-size="1" fill="#a90000">
<text x="202.6" y="36.8">1</text>
<text x="202.6" y="39.3">3</text>
<text x="202.6" y="41.8">5</text>
<text x="222.9" y="36.8">2</text>
<text x="222.9" y="39.3">4</text>
<text x="222.9" y="41.8">6</text>
</g>
<g font-size=".6" fill="#a90000">
<text x="34.2" y="48.1">B4A9</text>
<text x="34.2" y="71">A4B9</text>
</g>
<g font-size=".5" fill="#a90000">
<text x="34.2" y="45.6">B1A12</text>
<text x="34.2" y="73.5">A1B12</text>
</g>
</svg>
